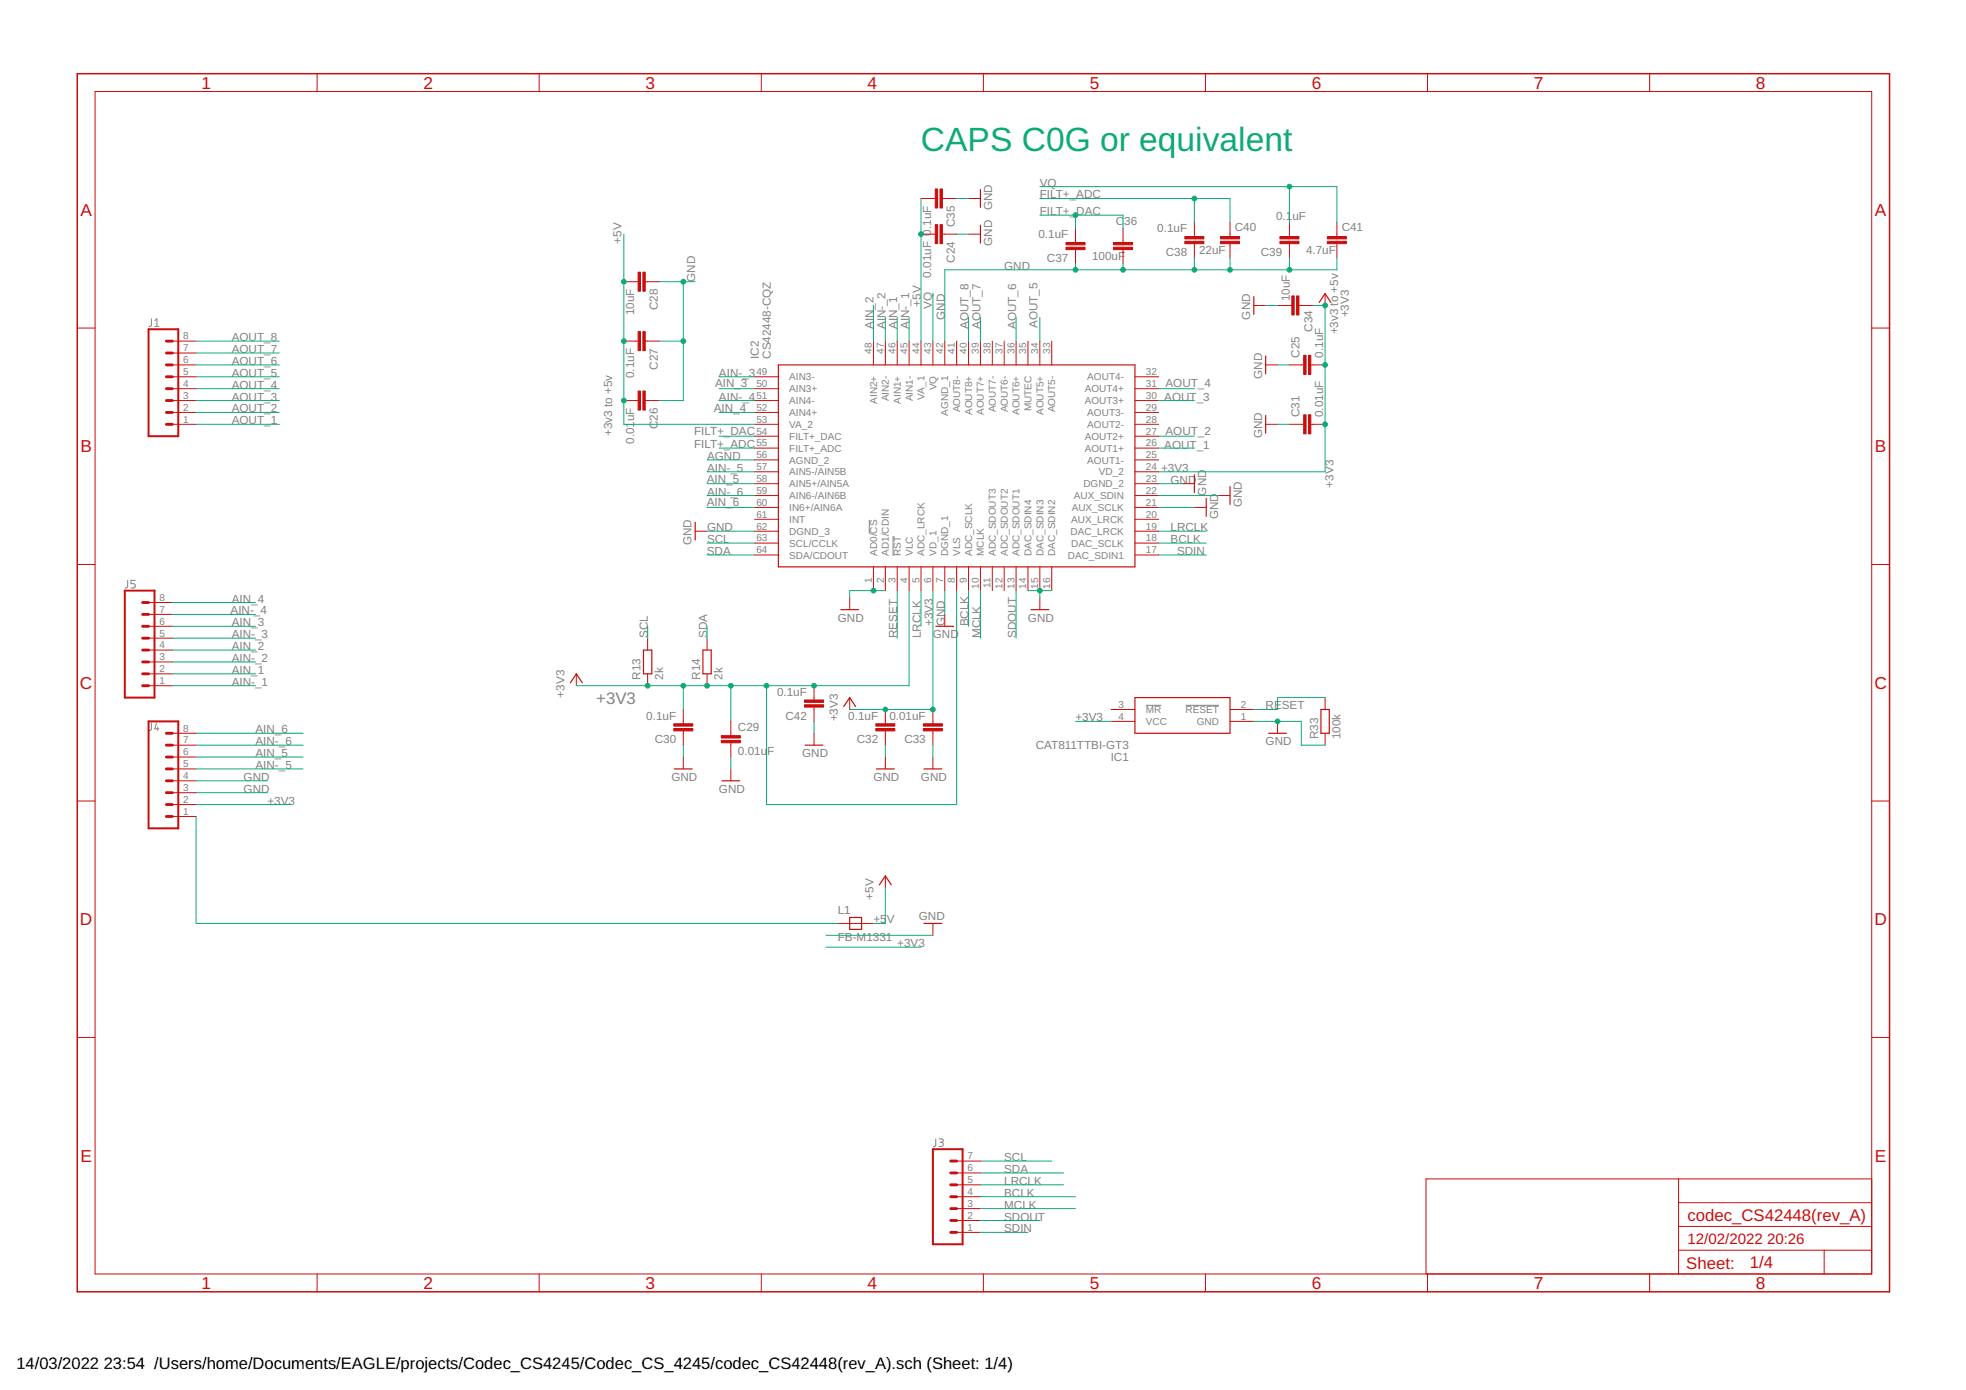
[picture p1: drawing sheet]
<svg xmlns="http://www.w3.org/2000/svg" width="420mm" height="297mm" viewBox="0 0 420 297" stroke-linecap="round" stroke-linejoin="round" font-family="sans-serif">
<g fill="none" stroke="#808080" stroke-width=".21">
<path d="M32.4 68.1l-.1 1.5-.5 .2M33.1 69.8h.9M33.1 68.5l.4-.4v1.7M185.8 111.1v2.9M190.9 114.5v4.3M27.3 124v1.4l-.5 .2M28.9 124h-.9v.7h.5a.46 .46 0 0 1 .4 .5 .46 .46 0 0 1-.4 .4h-.5M32.4 154.5l-.1 1.4-.5 .2M33.4 154.5l-.3 1.2h.9M33.7 155.4v.7M244.9 150.7h3.3M253.4 150.7h7.1"/>
<path d="M200 243.4v1.4l-.5 .2M200.7 243.4h.5a.36 .36 0 0 1 .4 .3 .36 .36 0 0 1-.4 .4h-.3M201.1 244.1a.46 .46 0 0 1 .5 .4 .46 .46 0 0 1-.5 .5h-.4"/>
</g>
<g fill="none" stroke="#c90d0c" stroke-width=".21">
<path d="M20.3 19.6h379.7v252.6h-379.7zM67.8 15.7v3.9M115.2 15.7v3.9M162.7 15.7v3.9M210.2 15.7v3.9M257.6 15.7v3.9M305.1 15.7v3.9M352.6 15.7v3.9M196.8 50h3.1M196.8 42.4h3.1M201.4 50h3M201.4 42.4h3"/>
<path d="M207 50h2.5M207 42.4h2.5M229.8 48.8v3M229.8 53.3v3.1M240 48.8v3M240 53.3v3.1M255.2 47.5v3M255.2 52.1v3M262.9 47.5v3M262.9 52.1v3M275.6 47.5v3M275.6 52.1v3"/>
<path d="M285.7 47.5v3M285.7 52.1v3M16.5 70.1h3.8M36.8 72.9h5.1M36.8 78h5.1M36.8 75.4h5.1M133.3 72.9h3.1M133.3 60.2h3.1M137.9 72.9h3M137.9 60.2h3M186.7 72.9v5.1M189.2 72.9v5.1"/>
<path d="M191.7 72.9v5.1M194.3 72.9v5.1M196.8 72.9v5.1M199.4 72.9v5.1M201.9 72.9v5.1M204.4 72.9v5.1M207 72.9v5.1M209.5 72.9v5.1M212.1 72.9v5.1M214.6 72.9v5.1M217.1 72.9v5.1M219.7 72.9v5.1"/>
<path d="M222.2 72.9v5.1M224.8 72.9v5.1M267.9 65.3h2.6M270.5 78h2.5M273 65.3h3.1M275.6 78h3M277.6 65.3h3M280.1 78h3.1M283.2 62.7v2.6M400 70.1h3.8M36.8 85.6h5.1M36.8 90.7h5.1"/>
<path d="M36.8 88.1h5.1M36.8 83.1h5.1M36.8 80.5h5.1M133.3 85.6h3.1M137.9 85.6h3M161.3 85.6h5M161.3 98.3h5M161.3 95.8h5M161.3 93.2h5M161.3 90.7h5M161.3 88.1h5M161.3 83.1h5"/>
<path d="M161.3 80.5h5M242.5 85.6h5.1M242.5 98.3h5.1M242.5 95.8h5.1M242.5 93.2h5.1M242.5 90.7h5.1M242.5 88.1h5.1M242.5 83.1h5.1M242.5 80.5h5.1M270.5 90.7h2.5M275.6 90.7h3M280.1 90.7h3.1"/>
<path d="M148.6 113.5h2.5M161.3 118.6h5M161.3 116.1h5M161.3 113.5h5M161.3 111h5M161.3 108.4h5M161.3 105.9h5M161.3 103.4h5M161.3 100.8h5M242.5 118.6h5.1M242.5 116.1h5.1M242.5 113.5h5.1"/>
<path d="M242.5 111h5.1M242.5 108.4h5.1M242.5 105.9h5.1M242.5 103.4h5.1M242.5 100.8h5.1M252.7 103.4h2.5M255.2 108.4h2.6M260.3 105.9h2.6M16.5 120.6h3.8M31.7 138.9h5.1M31.7 136.4h5.1M31.7 133.8h5.1"/>
<path d="M31.7 131.3h5.1M31.7 128.8h5.1M138.4 136.4v2.5M151.1 136.4v2.5M181.6 127.7v2.6M186.7 121.1v5.1M189.2 121.1v5.1M191.7 121.1v5.1M194.3 121.1v5.1M196.8 121.1v5.1M199.4 121.1v5.1M201.9 121.1v5.1"/>
<path d="M201.9 131.3v2.5M204.4 121.1v5.1M207 121.1v5.1M209.5 121.1v5.1M212.1 121.1v5.1M214.6 121.1v5.1M217.1 121.1v5.1M219.7 121.1v5.1M222.2 121.1v5.1M222.2 127.7v2.6M224.8 121.1v5.1M400 120.6h3.8"/>
<path d="M31.7 146.5h5.1M31.7 144h5.1M31.7 141.5h5.1M36.8 159.2h5.1M36.8 156.7h5.1M123.2 144v2.5M138.4 144v2.5M146 151.6v3.1M146 156.2v3M151.1 144v2.5M156.2 154.2v3M156.2 158.7v3.1"/>
<path d="M174 146.5v3.1M174 151.1v3.1M174 156.7v2.5M181.6 149.1v2.5M189.2 151.6v3.1M189.2 156.2v3M199.4 151.6v3.1M199.4 156.2v3M237.5 154.2h5M237.5 151.6h5M262.9 154.2h5M262.9 151.6h5"/>
<path d="M273 154.2v2.5M283.2 149.1v2.5M283.2 156.7v2.5M16.5 171.2h3.8M36.8 174.5h5.1M36.8 171.9h5.1M36.8 169.4h5.1M36.8 166.9h5.1M36.8 164.3h5.1M36.8 161.8h5.1M146 161.8v2.5M156.2 164.3v2.6"/>
<path d="M189.2 161.8v2.5M199.4 161.8v2.5M400 171.2h3.8M179 197.3h7.7M189.2 187.2v2.5M199.4 197.3v2.6M16.5 221.7h3.8M400 221.7h3.8M204.4 258.3h5.1M204.4 255.7h5.1M204.4 253.2h5.1M204.4 250.7h5.1"/>
<path d="M204.4 248.1h5.1M358.7 251.9v20.3M358.7 257h41.3M400 251.9h-95.2v20.3M67.8 272.2v3.9M115.2 272.2v3.9M162.7 272.2v3.9M204.4 263.4h5.1M204.4 260.8h5.1M210.2 272.2v3.9M257.6 272.2v3.9M305.1 272.2v3.9"/>
<path d="M352.6 272.2v3.9M358.7 267.2h41.3M358.7 262.1h41.3M389.8 267.2v5"/>
</g>
<path d="M16.5 15.7h387.3v260.4h-387.3z" fill="none" stroke="#c90d0c" stroke-width=".32"/>
<g fill="#c90d0c" stroke="#c90d0c" stroke-width=".21">
<path d="M136.4 83.6h.5v4h-.5z"/>
<path d="M137.4 83.6h.5v4h-.5z"/>
<path d="M136.4 70.9h.5v4h-.5z"/>
<path d="M137.4 70.9h.5v4h-.5z"/>
<path d="M136.4 58.2h.5v4h-.5z"/>
<path d="M137.4 58.2h.5v4h-.5z"/>
<path d="M154.2 158.2h4v.5h-4z"/>
<path d="M154.2 157.2h4v.5h-4z"/>
<path d="M144 154.7h4.1v.5h-4.1z"/>
<path d="M144 155.7h4.1v.5h-4.1z"/>
<path d="M279.6 75.9h.5v4.1h-.5z"/>
<path d="M278.6 75.9h.5v4.1h-.5z"/>
<path d="M279.6 88.6h.5v4.1h-.5z"/>
<path d="M278.6 88.6h.5v4.1h-.5z"/>
<path d="M187.2 154.7h4v.5h-4z"/>
<path d="M187.2 155.7h4v.5h-4z"/>
<path d="M197.3 154.7h4.1v.5h-4.1z"/>
<path d="M197.3 155.7h4.1v.5h-4.1z"/>
<path d="M276.1 63.2h.5v4.1h-.5z"/>
<path d="M277.1 63.2h.5v4.1h-.5z"/>
<path d="M199.9 48h.5v4.1h-.5z"/>
<path d="M200.9 48h.5v4.1h-.5z"/>
<path d="M199.9 40.4h.5v4h-.5z"/>
<path d="M200.9 40.4h.5v4h-.5z"/>
<path d="M238 52.8h4v.5h-4z"/>
<path d="M238 51.8h4v.5h-4z"/>
<path d="M227.8 51.8h4.1v.5h-4.1z"/>
<path d="M227.8 52.8h4.1v.5h-4.1z"/>
<path d="M253.2 50.5h4.1v.6h-4.1z"/>
<path d="M253.2 51.6h4.1v.5h-4.1z"/>
<path d="M273.5 50.5h4.1v.6h-4.1z"/>
<path d="M273.5 51.6h4.1v.5h-4.1z"/>
<path d="M260.8 51.6h4.1v.5h-4.1z"/>
<path d="M260.8 50.5h4.1v.6h-4.1z"/>
<path d="M283.7 51.6h4v.5h-4z"/>
<path d="M283.7 50.5h4v.6h-4z"/>
<path d="M171.9 149.6h4.1v.5h-4.1z"/>
<path d="M171.9 150.6h4.1v.5h-4.1z"/>
</g>
<g fill="none" stroke="#c90d0c" stroke-width=".25">
<path d="M209.5 40.5v3.8M209.5 48.1v3.8M166.3 78h76.2v43.1h-76.2zM267.9 63.4v3.8M270.5 76.1v3.8M281.9 64.6l1.3-1.9 1.2 1.9M270.5 88.8v3.8M148.6 111.6v3.8M255.2 101.5v3.8M257.8 106.5v3.8M262.9 104v3.8M137.5 138.9h1.8v5.1h-1.8z"/>
<path d="M150.2 138.9h1.8v5.1h-1.8zM179.7 130.3h3.8M200 133.8h3.8M220.3 130.3h3.8M121.9 145.9l1.3-1.9 1.2 1.9M172.1 159.2h3.8M180.3 151l1.3-1.9 1.3 1.9M242.5 149.1h20.4v7.6h-20.4zM271.1 156.7h3.8M282.3 151.6h1.8v5.1h-1.8zM144.1 164.3h3.8M154.3 166.9h3.8"/>
<path d="M187.3 164.3h3.8M197.5 164.3h3.8M181.6 196.1h2.5v2.5h-2.5zM187.9 189.1l1.3-1.9 1.3 1.9M197.5 197.3h3.8"/>
</g>
<path d="M31.7 70.4h6.4v22.8h-6.4zM26.7 126.2h6.3v22.9h-6.3zM31.7 154.2h6.4v22.8h-6.4zM199.4 245.6h6.3v20.3h-6.3z" fill="none" stroke="#c90d0c" stroke-width=".42"/>
<g fill="none" stroke="#c90d0c" stroke-width=".61">
<path d="M35.6 78h1.2M35.6 75.4h1.2M35.6 72.9h1.2M35.6 85.6h1.2M35.6 88.1h1.2M35.6 90.7h1.2M35.6 80.5h1.2M35.6 83.1h1.2M30.5 136.4h1.2M30.5 138.9h1.2M30.5 133.8h1.2M30.5 131.3h1.2"/>
<path d="M30.5 128.8h1.2M30.5 141.5h1.2M30.5 144h1.2M30.5 146.5h1.2M35.6 159.2h1.2M35.6 156.7h1.2M35.6 169.4h1.2M35.6 171.9h1.2M35.6 174.5h1.2M35.6 164.3h1.2M35.6 166.9h1.2M35.6 161.8h1.2"/>
<path d="M203.2 258.3h1.2M203.2 253.2h1.2M203.2 255.7h1.2M203.2 250.7h1.2M203.2 248.1h1.2M203.2 260.8h1.2M203.2 263.4h1.2"/>
</g>
<g fill="none" stroke="#0dab76" stroke-width=".21">
<path d="M222.2 39.9h63.5v7.6M275.6 39.9v7.6M133.3 50v40.7h28M196.8 42.4v30.5M204.4 42.4h2.6M204.4 50h2.6M222.2 42.4h40.7v5.1M222.2 46h17.8v2.8M229.8 46v2.8M229.8 56.4v1.3M240 56.4v1.3M255.2 42.4v5.1"/>
<path d="M255.2 55.1v2.6M262.9 55.1v2.6M275.6 55.1v2.6M285.7 55.1v2.6h-83.8v15.2M41.9 78h17.8M41.9 72.9h17.8M41.9 75.4h17.8M140.9 72.9h5.1M140.9 60.2h7.7M146 60.2v25.4h-5.1M186.7 65.3v7.6M189.2 67.8v5.1"/>
<path d="M191.7 67.8v5.1M194.3 67.8v5.1M199.4 62.7v10.2M207 67.8v5.1M209.5 67.8v5.1M217.1 67.8v5.1M222.2 67.8v5.1M270.5 65.3h2.5M273 78h2.6M280.6 65.3h2.6v35.5h-35.6M41.9 90.7h17.8M41.9 85.6h17.8"/>
<path d="M41.9 83.1h17.8M41.9 88.1h17.8M41.9 80.5h17.8M151.1 98.3h10.2M153.6 85.6h7.7M153.6 95.8h7.7M153.6 93.2h7.7M153.6 83.1h7.7M153.6 88.1h7.7M153.6 80.5h7.7M247.6 85.6h7.6M247.6 95.8h7.6"/>
<path d="M247.6 93.2h7.6M247.6 83.1h7.6M273 90.7h2.6M151.1 118.6h10.2M151.1 108.4h10.2M151.1 105.9h10.2M151.1 103.4h10.2M151.1 113.5h10.2M151.1 116.1h10.2M151.1 100.8h10.2M247.6 118.6h10.2M247.6 108.4h7.6"/>
<path d="M247.6 105.9h12.7M247.6 103.4h5.1M247.6 113.5h10.2M247.6 116.1h10.2M36.8 133.8h17.8M36.8 128.8h17.8M36.8 138.9h17.8M36.8 136.4h17.8M36.8 131.3h17.8M138.4 133.8v2.6M151.1 133.8v2.6M189.2 126.2h-7.6v1.5"/>
<path d="M191.7 126.2v10.2M194.3 126.2v20.3h-71.1M196.8 126.2v7.6M199.4 126.2v25.4h-17.8M201.9 126.2v5.1M204.4 126.2v45.7h-40.6v-25.4M207 126.2v7.6M209.5 126.2v10.2M217.1 126.2v10.2M219.7 126.2h5.1M222.2 126.2v1.5M36.8 144h17.8"/>
<path d="M36.8 146.5h17.8M36.8 141.5h17.8M41.9 159.2h22.9M41.9 156.7h22.9M146 146.5v5.1M146 159.2v2.6M156.2 146.5v7.7M174 154.2v2.5M189.2 159.2v2.6M199.4 159.2v2.6M229.8 154.2h7.7M267.9 154.2h10.2v5h5.1"/>
<path d="M283.2 149.1h-10.2v2.5h-5.1M41.9 169.4h15.2M41.9 166.9h15.2M41.9 174.5v22.8h137.1M41.9 161.8h22.9M41.9 164.3h22.9M41.9 171.9h20.3M156.2 161.8v2.5M176.5 199.9h22.9M189.2 189.7v7.6h-2.5M176.5 202.4h20.3M209.5 250.7h17.8"/>
<path d="M209.5 248.1h15.3M209.5 253.2h17.8M209.5 255.7h20.3M209.5 258.3h20.3M209.5 263.4h10.2M209.5 260.8h12.7"/>
</g>
<g fill="#0dab76" stroke="#0dab76" stroke-width=".21">
<circle cx="222.2" cy="126.2" r=".51"/>
<circle cx="186.7" cy="126.2" r=".51"/>
<circle cx="273" cy="154.2" r=".51"/>
<circle cx="240" cy="57.7" r=".51"/>
<circle cx="229.8" cy="57.7" r=".51"/>
<circle cx="255.2" cy="57.7" r=".51"/>
<circle cx="262.9" cy="57.7" r=".51"/>
<circle cx="275.6" cy="57.7" r=".51"/>
<circle cx="146" cy="72.9" r=".51"/>
<circle cx="146" cy="60.2" r=".51"/>
<circle cx="133.3" cy="72.9" r=".51"/>
<circle cx="133.3" cy="60.2" r=".51"/>
<circle cx="133.3" cy="85.6" r=".51"/>
<circle cx="196.8" cy="50" r=".51"/>
<circle cx="255.2" cy="42.4" r=".51"/>
<circle cx="229.8" cy="46" r=".51"/>
<circle cx="275.6" cy="39.9" r=".51"/>
<circle cx="199.4" cy="151.6" r=".51"/>
<circle cx="189.2" cy="151.6" r=".51"/>
<circle cx="283.2" cy="78" r=".51"/>
<circle cx="283.2" cy="90.7" r=".51"/>
<circle cx="283.2" cy="65.3" r=".51"/>
<circle cx="146" cy="146.5" r=".51"/>
<circle cx="151.1" cy="146.5" r=".51"/>
<circle cx="138.4" cy="146.5" r=".51"/>
<circle cx="156.2" cy="146.5" r=".51"/>
<circle cx="174" cy="146.5" r=".51"/>
<circle cx="163.8" cy="146.5" r=".51"/>
</g>
<text font-size="7.2" fill="#0dab76" x="196.8" y="32.3">CAPS C0G or equivalent</text>
<g font-size="3.7" fill="#c90d0c">
<text x="43" y="18.9">1</text>
<text x="90.5" y="18.9">2</text>
<text x="138" y="18.9">3</text>
<text x="185.4" y="18.9">4</text>
<text x="232.9" y="18.9">5</text>
<text x="280.3" y="18.9">6</text>
<text x="327.8" y="18.9">7</text>
<text x="375.3" y="18.9">8</text>
<text x="17.2" y="46.1">A</text>
<text x="400.7" y="46.1">A</text>
<text x="17.2" y="96.7">B</text>
<text x="400.7" y="96.7">B</text>
<text x="17.1" y="147.2">C</text>
<text x="400.6" y="147.2">C</text>
<text x="17.1" y="197.7">D</text>
<text x="400.6" y="197.7">D</text>
<text x="17.2" y="248.3">E</text>
<text x="400.7" y="248.3">E</text>
<text x="43" y="275.4">1</text>
<text x="90.5" y="275.4">2</text>
<text x="138" y="275.4">3</text>
<text x="185.4" y="275.4">4</text>
<text x="232.9" y="275.4">5</text>
<text x="280.3" y="275.4">6</text>
<text x="327.8" y="275.4">7</text>
<text x="375.3" y="275.4">8</text>
</g>
<text font-size="3.6" fill="#808080" x="127.4" y="150.3">+3V3</text>
<g font-size="3.6" fill="#c90d0c">
<text x="360.6" y="260.8">codec_CS42448(rev_A)</text>
<text x="360.4" y="271.1">Sheet:</text>
<text x="374" y="271">1/4</text>
</g>
<g font-size="3.5">
<text x="3.5" y="292.5">14/03/2022</text>
<text x="22.2" y="292.5">23:54 /Users/home/Documents/EAGLE/projects/Codec_CS4245/Codec_CS_4245/codec_CS42448(rev_A).sch (Sheet: 1/4)</text>
</g>
<g font-size="3.2" fill="#c90d0c">
<text x="360.6" y="265.9">12/02/2022</text>
<text x="377.6" y="265.9">20:26</text>
</g>
<g font-size="2.5" fill="#808080">
<text x="222.2" y="39.9">VQ</text>
<text x="212.1" y="45" transform="rotate(-90 212.1 45)">GND</text>
<text x="222.2" y="42.4">FILT+_ADC</text>
<text x="222.2" y="46">FILT+_DAC</text>
<text x="272.7" y="47.1">0.1</text>
<text x="276.2" y="47.1">uF</text>
<text x="132.8" y="52.1" transform="rotate(-90 132.8 52.1)">+5V</text>
<text x="204.1" y="48.5" transform="rotate(-90 204.1 48.5)">C35</text>
<text x="212.1" y="52.6" transform="rotate(-90 212.1 52.6)">GND</text>
<text x="221.9" y="50.9">0.1uF</text>
<text x="238.5" y="48.1">C</text>
<text x="240.3" y="48.1">36</text>
<text x="247.3" y="49.7">0.1uF</text>
<text x="263.9" y="49.4">C40</text>
<text x="286.7" y="49.4">C41</text>
<text x="199" y="59.3" transform="rotate(-90 199 59.3)">0.01uF 0.1uF</text>
<text x="204.1" y="56.1" transform="rotate(-90 204.1 56.1)">C24</text>
<text x="214.6" y="57.7">GND</text>
<text x="223.7" y="56">C37</text>
<text x="233.4" y="55.5">100uF</text>
<text x="249.1" y="54.7">C38</text>
<text x="256.3" y="54.2">22uF</text>
<text x="269.5" y="54.7">C39</text>
<text x="279.1" y="54.2">4.7uF</text>
<text x="148.6" y="60.2" transform="rotate(-90 148.6 60.2)">GND</text>
<text x="196.8" y="65.5" transform="rotate(-90 196.8 65.5)">+5V</text>
<text x="275.7" y="64.4" transform="rotate(-90 275.7 64.4)">10uF</text>
<text x="135.5" y="67.4" transform="rotate(-90 135.5 67.4)">10uF</text>
<text x="140.6" y="66.3" transform="rotate(-90 140.6 66.3)">C28</text>
<text x="186.7" y="70.4" transform="rotate(-90 186.7 70.4)">AIN_2</text>
<text x="189.2" y="70.4" transform="rotate(-90 189.2 70.4)">AIN-_2</text>
<text x="191.7" y="70.4" transform="rotate(-90 191.7 70.4)">AIN_1</text>
<text x="194.3" y="70.4" transform="rotate(-90 194.3 70.4)">AIN-_1</text>
<text x="199.1" y="66" transform="rotate(-90 199.1 66)">VQ</text>
<text x="201.9" y="68.3" transform="rotate(-90 201.9 68.3)">GND</text>
<text x="207" y="70.4" transform="rotate(-90 207 70.4)">AOUT_8</text>
<text x="209.5" y="70.4" transform="rotate(-90 209.5 70.4)">AOUT_7</text>
<text x="217.1" y="70.4" transform="rotate(-90 217.1 70.4)">AOUT_6</text>
<text x="221.7" y="70.1" transform="rotate(-90 221.7 70.1)">AOUT_5</text>
<text x="267.2" y="68.3" transform="rotate(-90 267.2 68.3)">GND</text>
<text x="280.5" y="70.9" transform="rotate(-90 280.5 70.9)">C34</text>
<text x="286" y="71.5" transform="rotate(-90 286 71.5)">+3v3 to +5v</text>
<text x="288.3" y="67.8" transform="rotate(-90 288.3 67.8)">+3V3</text>
<text x="49.5" y="72.9">AOUT_8</text>
<text x="49.5" y="75.4">AOUT_7</text>
<text x="49.5" y="78">AOUT_6</text>
<text x="162.2" y="76.7" transform="rotate(-90 162.2 76.7)">IC2</text>
<text x="164.7" y="76.7" transform="rotate(-90 164.7 76.7)">CS42448-CQZ</text>
<text x="277.7" y="76.4" transform="rotate(-90 277.7 76.4)">C25</text>
<text x="282.8" y="76.4" transform="rotate(-90 282.8 76.4)">0.1uF</text>
<text x="49.5" y="83">AOUT_4</text>
<text x="49.5" y="80.5">AOUT_5</text>
<text x="135.5" y="80.8" transform="rotate(-90 135.5 80.8)">0.1uF</text>
<text x="140.6" y="79" transform="rotate(-90 140.6 79)">C27</text>
<text x="152.8" y="82.8">AIN_3</text>
<text x="153.7" y="80.5">AIN-_3</text>
<text x="249.1" y="82.8">AOUT_4</text>
<text x="269.7" y="81" transform="rotate(-90 269.7 81)">GND</text>
<text x="49.5" y="85.6">AOUT_3</text>
<text x="49.5" y="88.1">AOUT_2</text>
<text x="152.6" y="88.1">AIN_4</text>
<text x="153.7" y="85.6">AIN-_4</text>
<text x="248.8" y="85.6">AOUT_3</text>
<text x="277.7" y="89.1" transform="rotate(-90 277.7 89.1)">C31</text>
<text x="282.8" y="89.1" transform="rotate(-90 282.8 89.1)">0.01uF</text>
<text x="49.5" y="90.7">AOUT_1</text>
<text x="130.8" y="93.2" transform="rotate(-90 130.8 93.2)">+3v3 to +5v</text>
<text x="135.5" y="94.9" transform="rotate(-90 135.5 94.9)">0.01</text>
<text x="135.5" y="90" transform="rotate(-90 135.5 90)">uF</text>
<text x="140.6" y="91.7" transform="rotate(-90 140.6 91.7)">C26</text>
<text x="148.3" y="95.7">FILT+_ADC</text>
<text x="148.3" y="93">FILT+_DAC</text>
<text x="249.1" y="93">AOUT_2</text>
<text x="269.7" y="93.7" transform="rotate(-90 269.7 93.7)">GND</text>
<text x="151.1" y="98.3">AGND</text>
<text x="151.1" y="100.8">AIN-_5</text>
<text x="248.1" y="100.8">+3V3</text>
<text x="248.8" y="96">AOUT_1</text>
<text x="151" y="103.1">AIN_5</text>
<text x="151.1" y="105.9">AIN-_6</text>
<text x="250.2" y="103.4">GND</text>
<text x="257.8" y="105.9" transform="rotate(-90 257.8 105.9)">GND</text>
<text x="285" y="104.2" transform="rotate(-90 285 104.2)">+3V3</text>
<text x="151" y="108.2">AIN_6</text>
<text x="151.1" y="113.5">GND</text>
<text x="250.2" y="113.5">LRCLK</text>
<text x="260.3" y="111" transform="rotate(-90 260.3 111)">GND</text>
<text x="265.4" y="108.4" transform="rotate(-90 265.4 108.4)">GND</text>
<text x="147.8" y="116.5" transform="rotate(-90 147.8 116.5)">GND</text>
<text x="151" y="118.6">SDA</text>
<text x="151.1" y="116.1">SCL</text>
<text x="250.2" y="116.1">BCLK</text>
<text x="251.6" y="118.6">SDIN</text>
<text x="49.3" y="131.3">AIN-_4</text>
<text x="49.5" y="128.8">AIN_4</text>
<text x="49.5" y="133.8">AIN_3</text>
<text x="49.5" y="136.4">AIN-_3</text>
<text x="138.4" y="136.4" transform="rotate(-90 138.4 136.4)">SCL</text>
<text x="151.1" y="136.4" transform="rotate(-90 151.1 136.4)">SDA</text>
<text x="179.1" y="132.8">GND</text>
<text x="191.7" y="136.4" transform="rotate(-90 191.7 136.4)">RESET</text>
<text x="196.8" y="136.4" transform="rotate(-90 196.8 136.4)">LRCLK</text>
<text x="199.4" y="133.8" transform="rotate(-90 199.4 133.8)">+3V3</text>
<text x="199.4" y="136.4">GND</text>
<text x="201.9" y="133.8" transform="rotate(-90 201.9 133.8)">GND</text>
<text x="207" y="133.8" transform="rotate(-90 207 133.8)">BCLK</text>
<text x="209.5" y="136.4" transform="rotate(-90 209.5 136.4)">MCLK</text>
<text x="217.1" y="136.4" transform="rotate(-90 217.1 136.4)">SDOUT</text>
<text x="219.7" y="132.8">GND</text>
<text x="49.5" y="138.9">AIN_2</text>
<text x="49.5" y="144">AIN_1</text>
<text x="49.5" y="141.5">AIN-_2</text>
<text x="49.5" y="146.5">AIN-_1</text>
<text x="120.6" y="149.1" transform="rotate(-90 120.6 149.1)">+3V3</text>
<text x="136.9" y="145.3" transform="rotate(-90 136.9 145.3)">R13</text>
<text x="141.7" y="145.3" transform="rotate(-90 141.7 145.3)">2k</text>
<text x="149.6" y="145.3" transform="rotate(-90 149.6 145.3)">R14</text>
<text x="154.4" y="145.3" transform="rotate(-90 154.4 145.3)">2k</text>
<text x="166.1" y="148.7">0.1uF</text>
<text x="138.1" y="153.8">0.1uF</text>
<text x="167.9" y="153.8">C42</text>
<text x="179.1" y="154.2" transform="rotate(-90 179.1 154.2)">+3V3</text>
<text x="181.3" y="153.8">0.1uF</text>
<text x="190.1" y="153.8">0.01uF</text>
<text x="229.8" y="154.2">+3V3</text>
<text x="270.5" y="151.6">RESET</text>
<text x="54.6" y="161.8">AIN_5</text>
<text x="54.6" y="156.7">AIN_6</text>
<text x="54.6" y="159.2">AIN-_6</text>
<text x="139.9" y="158.9">C30</text>
<text x="157.7" y="161.4">0.01u</text>
<text x="157.7" y="156.3">C29</text>
<text x="164" y="161.4">F</text>
<text x="171.4" y="161.8">GND</text>
<text x="183.1" y="158.9">C32</text>
<text x="193.3" y="158.9">C33</text>
<text x="221.4" y="160.1">CAT811TTBI-GT3</text>
<text x="270.5" y="159.2">GND</text>
<text x="281.7" y="158" transform="rotate(-90 281.7 158)">R33</text>
<text x="286.5" y="158" transform="rotate(-90 286.5 158)">100k</text>
<text x="52.1" y="166.9">GND</text>
<text x="54.6" y="164.3">AIN-_5</text>
<text x="143.5" y="166.9">GND</text>
<text x="186.7" y="166.9">GND</text>
<text x="196.8" y="166.9">GND</text>
<text x="237.4" y="162.7">IC1</text>
<text x="52.1" y="169.4">GND</text>
<text x="57.1" y="171.9">+3V3</text>
<text x="153.7" y="169.4">GND</text>
<text x="179.1" y="195.4">L1</text>
<text x="186.7" y="192.3" transform="rotate(-90 186.7 192.3)">+5V</text>
<text x="186.7" y="197.3">+5</text>
<text x="189.5" y="197.3">V</text>
<text x="196.4" y="196.6">GND</text>
<text x="179.1" y="201.1">FB-M1331</text>
<text x="191.7" y="202.4">+3V3</text>
<text x="214.6" y="250.7">SDA</text>
<text x="214.6" y="248.1">SCL</text>
<text x="214.6" y="253.2">LRCLK</text>
<text x="214.6" y="255.7">BCLK</text>
<text x="214.6" y="263.4">SDIN</text>
<text x="214.6" y="260.8">SDOUT</text>
<text x="214.6" y="258.3">MCLK</text>
</g>
<g font-size="2.1" fill="#808080">
<text x="39.2" y="77.6">6</text>
<text x="39.2" y="75.1">7</text>
<text x="39.2" y="72.5">8</text>
<text x="186.3" y="75.6" transform="rotate(-90 186.3 75.6)">48</text>
<text x="188.9" y="75.6" transform="rotate(-90 188.9 75.6)">47</text>
<text x="191.4" y="75.6" transform="rotate(-90 191.4 75.6)">46</text>
<text x="193.9" y="75.6" transform="rotate(-90 193.9 75.6)">45</text>
<text x="196.5" y="75.6" transform="rotate(-90 196.5 75.6)">44</text>
<text x="199" y="75.6" transform="rotate(-90 199 75.6)">43</text>
<text x="201.6" y="75.6" transform="rotate(-90 201.6 75.6)">42</text>
<text x="204.1" y="75.6" transform="rotate(-90 204.1 75.6)">41</text>
<text x="206.6" y="75.6" transform="rotate(-90 206.6 75.6)">40</text>
<text x="209.2" y="75.6" transform="rotate(-90 209.2 75.6)">39</text>
<text x="211.7" y="75.6" transform="rotate(-90 211.7 75.6)">38</text>
<text x="214.3" y="75.6" transform="rotate(-90 214.3 75.6)">37</text>
<text x="216.8" y="75.6" transform="rotate(-90 216.8 75.6)">36</text>
<text x="219.3" y="75.6" transform="rotate(-90 219.3 75.6)">35</text>
<text x="221.9" y="75.6" transform="rotate(-90 221.9 75.6)">34</text>
<text x="224.4" y="75.6" transform="rotate(-90 224.4 75.6)">33</text>
<text x="39.2" y="82.7">4</text>
<text x="39.2" y="80.2">5</text>
<text x="161.6" y="82.7">50</text>
<text x="161.6" y="80.2">49</text>
<text x="168.7" y="83.8">AIN3+</text>
<text x="168.7" y="81.3">AIN3-</text>
<text x="200.1" y="83.4" transform="rotate(-90 200.1 83.4)">VQ</text>
<text x="231.8" y="83.8">AOUT4+</text>
<text x="232.4" y="81.3">AOUT4-</text>
<text x="244.9" y="82.7">31</text>
<text x="244.9" y="80.2">32</text>
<text x="39.2" y="87.8">2</text>
<text x="39.2" y="85.2">3</text>
<text x="161.6" y="87.8">52</text>
<text x="161.6" y="85.2">51</text>
<text x="168.7" y="88.9">AIN4+</text>
<text x="168.7" y="86.4">AIN4-</text>
<text x="187.4" y="86.3" transform="rotate(-90 187.4 86.3)">AIN2+</text>
<text x="190" y="85.8" transform="rotate(-90 190 85.8)">AIN2-</text>
<text x="192.5" y="86.3" transform="rotate(-90 192.5 86.3)">AIN1+</text>
<text x="195.1" y="85.8" transform="rotate(-90 195.1 85.8)">AIN1-</text>
<text x="197.6" y="85.4" transform="rotate(-90 197.6 85.4)">VA_1</text>
<text x="202.7" y="88.9" transform="rotate(-90 202.7 88.9)">AGND_1</text>
<text x="205.2" y="88.1" transform="rotate(-90 205.2 88.1)">AOUT8-</text>
<text x="207.7" y="88.7" transform="rotate(-90 207.7 88.7)">AOUT8+</text>
<text x="210.3" y="88.7" transform="rotate(-90 210.3 88.7)">AOUT7+</text>
<text x="212.8" y="88.1" transform="rotate(-90 212.8 88.1)">AOUT7-</text>
<text x="215.4" y="88.1" transform="rotate(-90 215.4 88.1)">AOUT6-</text>
<text x="217.9" y="88.7" transform="rotate(-90 217.9 88.7)">AOUT6+</text>
<text x="220.4" y="87.9" transform="rotate(-90 220.4 87.9)">MUTEC</text>
<text x="223" y="88.7" transform="rotate(-90 223 88.7)">AOUT5+</text>
<text x="225.5" y="88.1" transform="rotate(-90 225.5 88.1)">AOUT5-</text>
<text x="231.8" y="86.4">AOUT3+</text>
<text x="232.4" y="88.9">AOUT3-</text>
<text x="244.9" y="87.8">29</text>
<text x="244.9" y="85.2">30</text>
<text x="39.2" y="90.3">1</text>
<text x="161.6" y="95.4">55</text>
<text x="161.6" y="92.9">54</text>
<text x="161.6" y="90.3">53</text>
<text x="168.7" y="94">FILT+_DAC</text>
<text x="168.7" y="91.4">VA_2</text>
<text x="231.8" y="94">AOUT2+</text>
<text x="232.4" y="91.4">AOUT2-</text>
<text x="244.9" y="95.4">26</text>
<text x="244.9" y="92.9">27</text>
<text x="244.9" y="90.3">28</text>
<text x="161.6" y="100.5">57</text>
<text x="161.6" y="97.9">56</text>
<text x="168.7" y="101.6">AIN5-/AIN5B</text>
<text x="168.7" y="99">AGND_2</text>
<text x="168.7" y="96.5">FILT+_ADC</text>
<text x="231.8" y="96.5">AOUT1+</text>
<text x="232.4" y="99">AOUT1-</text>
<text x="234.9" y="101.6">VD_2</text>
<text x="244.9" y="100.5">24</text>
<text x="244.9" y="97.9">25</text>
<text x="161.6" y="105.6">59</text>
<text x="161.6" y="103">58</text>
<text x="168.7" y="106.7">AIN6-/AIN6B</text>
<text x="168.7" y="104.1">AIN5+/AIN5A</text>
<text x="229.5" y="106.7">AUX_SDIN</text>
<text x="231.5" y="104.1">DGND_2</text>
<text x="244.9" y="105.6">22</text>
<text x="244.9" y="103">23</text>
<text x="161.6" y="113.2">62</text>
<text x="161.6" y="110.6">61</text>
<text x="161.6" y="108.1">60</text>
<text x="168.7" y="111.7">INT</text>
<text x="168.7" y="109.2">IN6+/AIN6A</text>
<text x="228.9" y="111.7">AUX_LRCK</text>
<text x="229" y="109.2">AUX_SCLK</text>
<text x="244.9" y="113.2">19</text>
<text x="244.9" y="110.6">20</text>
<text x="244.9" y="108.1">21</text>
<text x="161.6" y="118.2">64</text>
<text x="161.6" y="115.7">63</text>
<text x="168.7" y="119.4">SDA/CDOUT</text>
<text x="168.7" y="116.8">SCL/CCLK</text>
<text x="168.7" y="114.3">DGND_3</text>
<text x="187.4" y="118.8" transform="rotate(-90 187.4 118.8)">AD0/CS</text>
<text x="190" y="118.8" transform="rotate(-90 190 118.8)">AD1/CDIN</text>
<text x="192.5" y="118.8" transform="rotate(-90 192.5 118.8)">RST</text>
<text x="195.1" y="118.8" transform="rotate(-90 195.1 118.8)">VLC</text>
<text x="197.6" y="118.8" transform="rotate(-90 197.6 118.8)">ADC_LRCK</text>
<text x="200.1" y="118.8" transform="rotate(-90 200.1 118.8)">VD_1</text>
<text x="202.7" y="118.8" transform="rotate(-90 202.7 118.8)">DGND_1</text>
<text x="205.2" y="118.8" transform="rotate(-90 205.2 118.8)">VLS</text>
<text x="207.7" y="118.8" transform="rotate(-90 207.7 118.8)">ADC_SCLK</text>
<text x="210.3" y="118.8" transform="rotate(-90 210.3 118.8)">MCLK</text>
<text x="212.8" y="118.8" transform="rotate(-90 212.8 118.8)">ADC_SDOUT3</text>
<text x="215.4" y="118.8" transform="rotate(-90 215.4 118.8)">ADC_SDOUT2</text>
<text x="217.9" y="118.8" transform="rotate(-90 217.9 118.8)">ADC_SDOUT1</text>
<text x="220.4" y="118.8" transform="rotate(-90 220.4 118.8)">DAC_SDIN4</text>
<text x="223" y="118.8" transform="rotate(-90 223 118.8)">DAC_SDIN3</text>
<text x="225.5" y="118.8" transform="rotate(-90 225.5 118.8)">DAC_SDIN2</text>
<text x="228.2" y="119.4">DAC_SDIN1</text>
<text x="228.8" y="114.3">DAC_LRCK</text>
<text x="228.9" y="116.8">DAC_SCLK</text>
<text x="244.9" y="118.2">17</text>
<text x="244.9" y="115.7">18</text>
<text x="186.3" y="124.7" transform="rotate(-90 186.3 124.7)">1</text>
<text x="188.9" y="124.7" transform="rotate(-90 188.9 124.7)">2</text>
<text x="191.4" y="124.7" transform="rotate(-90 191.4 124.7)">3</text>
<text x="193.9" y="124.7" transform="rotate(-90 193.9 124.7)">4</text>
<text x="196.5" y="124.7" transform="rotate(-90 196.5 124.7)">5</text>
<text x="199" y="124.7" transform="rotate(-90 199 124.7)">6</text>
<text x="201.6" y="124.7" transform="rotate(-90 201.6 124.7)">7</text>
<text x="204.1" y="124.7" transform="rotate(-90 204.1 124.7)">8</text>
<text x="206.6" y="124.7" transform="rotate(-90 206.6 124.7)">9</text>
<text x="209.2" y="125.9" transform="rotate(-90 209.2 125.9)">10</text>
<text x="211.7" y="125.7" transform="rotate(-90 211.7 125.7)">11</text>
<text x="214.3" y="125.9" transform="rotate(-90 214.3 125.9)">12</text>
<text x="216.8" y="125.9" transform="rotate(-90 216.8 125.9)">13</text>
<text x="219.3" y="125.9" transform="rotate(-90 219.3 125.9)">14</text>
<text x="221.9" y="125.9" transform="rotate(-90 221.9 125.9)">15</text>
<text x="224.4" y="125.9" transform="rotate(-90 224.4 125.9)">16</text>
<text x="34.1" y="130.9">7</text>
<text x="34.1" y="128.4">8</text>
<text x="34.1" y="136">5</text>
<text x="34.1" y="133.5">6</text>
<text x="34.1" y="143.6">2</text>
<text x="34.1" y="141.1">3</text>
<text x="34.1" y="138.6">4</text>
<text x="34.1" y="146.2">1</text>
<text x="239" y="151.3">3</text>
<text x="239" y="153.8">4</text>
<text x="244.9" y="152.4">MR</text>
<text x="244.9" y="154.9">VCC</text>
<text x="253.4" y="152.4">RESET</text>
<text x="255.8" y="154.9">GND</text>
<text x="265.2" y="153.8">1</text>
<text x="265.2" y="151.3">2</text>
<text x="39.2" y="161.4">6</text>
<text x="39.2" y="158.9">7</text>
<text x="39.2" y="156.3">8</text>
<text x="39.2" y="166.5">4</text>
<text x="39.2" y="164">5</text>
<text x="39.2" y="171.6">2</text>
<text x="39.2" y="169">3</text>
<text x="39.2" y="174.1">1</text>
<text x="206.8" y="250.3">6</text>
<text x="206.8" y="247.8">7</text>
<text x="206.8" y="257.9">3</text>
<text x="206.8" y="255.4">4</text>
<text x="206.8" y="252.8">5</text>
<text x="206.8" y="263">1</text>
<text x="206.8" y="260.5">2</text>
</g>
</svg>
